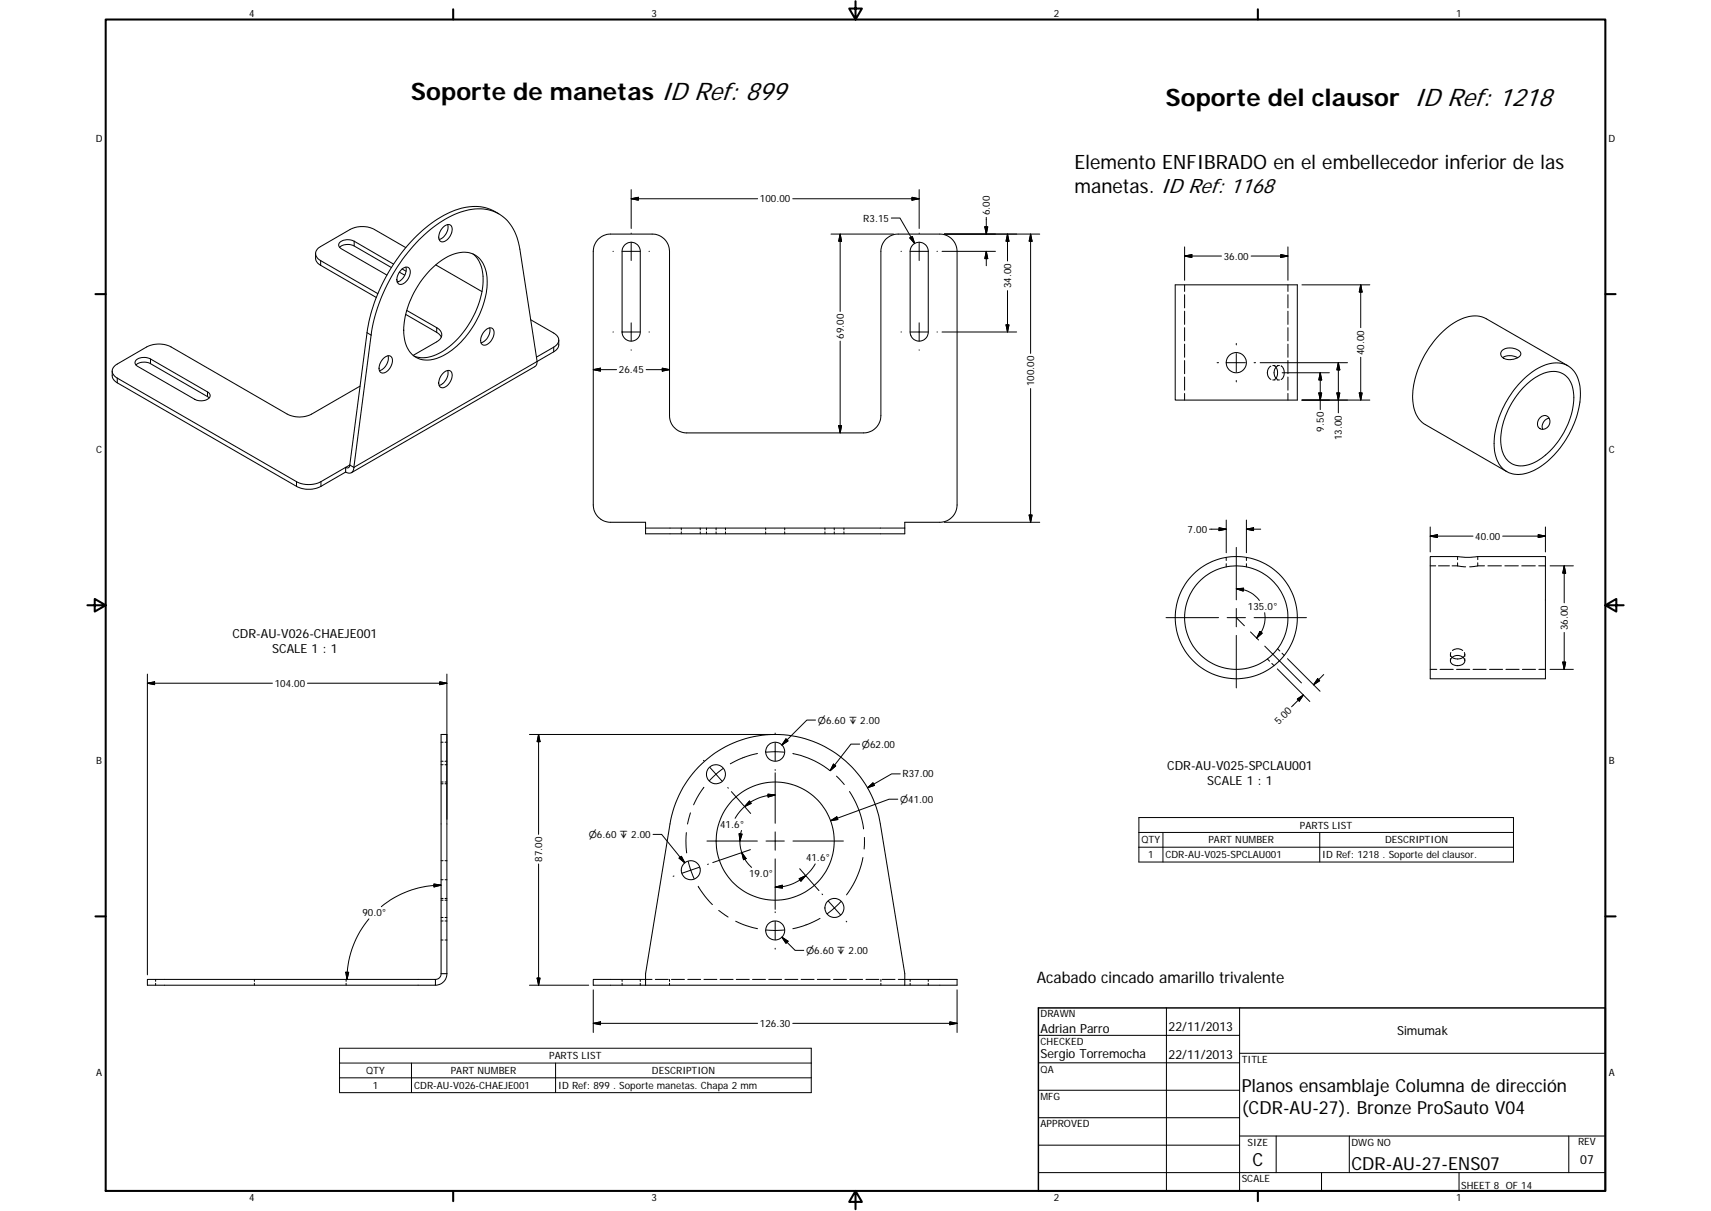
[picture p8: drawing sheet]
<svg xmlns="http://www.w3.org/2000/svg" width="594mm" height="420mm" viewBox="0 0 594 420" stroke-linecap="round" stroke-linejoin="round" font-family="sans-serif">
<g fill="none" stroke="#000" stroke-width=".36">
<path d="M153.8 78.9a1.67 1.67 0 0 1 1.7-1 1.67 1.67 0 0 1 1.4 1.2 4.3 4.3 0 0 1-3.6 4.8 2.44 2.44 0 0 1-.5-3.6zM155.4 77.9a4.6 4.6 0 0 1-2.9 5.2M173.2 74.2a16.8 16.8 0 0 0-17.1-.5 52.5 52.5 0 0 0-23.2 24.4 56 56 0 0 0-5.5 17.3l-6 46M109.6 88v1.6a3.1 3.1 0 0 0 1.7 2.5l19.4 11.1M117.9 85.8a4.6 4.6 0 0 1 5.1-.5l12.9 7.5M136.6 91.6l-13.6-7.9a4.1 4.1 0 0 0-5.4 1l.1 .7 .8 .9 15.8 9.1M137.8 97.4l.6 .3M138.7 94.4l1.8 1.1M139.6 93.4a1.62 1.62 0 0 1 2.1-.6 1.62 1.62 0 0 1 .7 2.1 4.2 4.2 0 0 1-3.7 3.8 2.63 2.63 0 0 1-.2-4zM139.6 93.3l1.4 .8M140.9 85.9l-10.9-6.3a9.4 9.4 0 0 0-8.5 0l-10.2 5.9a2.58 2.58 0 0 0-1.7 2.5 2.58 2.58 0 0 0 1.7 2.4l19.9 11.5M140.9 92.7a4.7 4.7 0 0 1-3 5.2"/>
<path d="M149.3 93.7a16.9 16.9 0 0 1 12.9-6.1 8 8 0 0 1 6.8 7.6 29.9 29.9 0 0 1-7.5 21.9 18.9 18.9 0 0 1-13.6 7.8 8.3 8.3 0 0 1-7.6-8.5 31.1 31.1 0 0 1 9-22.7zM151.3 91.9l16.1 9.3M164.2 88.1a12 12 0 0 1 3.4 11.4 31.9 31.9 0 0 1-15.4 23.2 10.1 10.1 0 0 1-8.5 .8M217 84.9a3.2 3.2 0 0 1 3.4-.6 3.2 3.2 0 0 1 1.9 2.9v28a3.2 3.2 0 0 1-3.1 3.1 3.2 3.2 0 0 1-3.2-3.1v-28l.3-1.2zM317 84.9a3.2 3.2 0 0 1 3.4-.6 3.2 3.2 0 0 1 1.9 2.9v28a3.1 3.1 0 0 1-3.1 3.1 3.1 3.1 0 0 1-3.2-3.1v-28l.3-1.2zM408 98.8h42.4v40h-42.4zM411.3 98.8v2.3M447.2 98.8v2.3M140.9 109.1l10.7 6.2 1 .8 .6 .8M141.2 107.7l10.4 6a2.59 2.59 0 0 1 1.8 2.4 2.59 2.59 0 0 1-1.8 2.5l-8.1 4.7M168.4 114.7a1.66 1.66 0 0 1 1.6-1 1.66 1.66 0 0 1 1.5 1.2 4.3 4.3 0 0 1-3.7 4.8 2.63 2.63 0 0 1-.2-3.9zM170 113.8a4.7 4.7 0 0 1-3 5.1"/>
<path d="M184.2 110.9l8.1 4.6a2.59 2.59 0 0 1 1.7 2.5 2.59 2.59 0 0 1-1.7 2.5l-6 3.4M194 118v1.6a2.97 2.97 0 0 1-1.7 2.5l-5.8 3.3M411.3 102.3v4.5M411.3 108v4.5M411.3 113.7v4.6M411.3 119.4v4.6M447.2 102.3v4.5M447.2 108v4.5M447.2 113.7v4.6M447.2 119.4v4.6M39 128.7v1.7a3 3 0 0 0 1.7 2.4l62.2 35.9a9.4 9.4 0 0 0 8.5 0l8.6-4.9M47.2 126.6a4.7 4.7 0 0 1 5.1-.4l20.3 11.8"/>
<path d="M47.4 124.8a4.8 4.8 0 0 1 4.9-.3l19.7 11.5a1.44 1.44 0 0 1 1 1.6 1.44 1.44 0 0 1-1.4 1.2l-.8 .2a4.7 4.7 0 0 1-3.2-.5l-19.8-11.4a1.33 1.33 0 0 1-.4-2.3zM125 134l-16.8 9.7a9.3 9.3 0 0 1-8.5 0l-40.3-23.3a9.4 9.4 0 0 0-8.5 0l-10.2 5.9a2.58 2.58 0 0 0-1.7 2.4 2.58 2.58 0 0 0 1.7 2.5l62.2 35.9a9.4 9.4 0 0 0 8.5 0l8.6-4.9M133.1 124.4a1.71 1.71 0 0 1 3-.1 4.5 4.5 0 0 1-3.3 5.2 2.07 2.07 0 0 1-.9-3.3zM134.7 123.4a4.6 4.6 0 0 1-2.9 5.2M153.8 129.5a1.66 1.66 0 0 1 1.6-1 1.66 1.66 0 0 1 1.5 1.2 4.3 4.3 0 0 1-3.6 4.8 2.42 2.42 0 0 1-.5-3.6zM155.4 128.5a4.6 4.6 0 0 1-2.9 5.2M186.5 125.4l-6-39a15.5 15.5 0 0 0-9.3-13.1 20.4 20.4 0 0 0-17.6 3.3 59.1 59.1 0 0 0-24.7 39.7l-6 45.9M186.5 125.4l-.3 1.3-.6 .5-63.6 36.8M411.3 125.1v4.6M411.3 130.8v4.6M411.3 136.5v2.3M441.3 127a2.79 2.79 0 0 0 0 4.6"/>
<path d="M441.9 126.8h.8M441.9 131.8h.8M442.5 127a3.1 3.1 0 0 1 0 4.7M443.5 126.8h.7M443.5 131.8h.7M443.5 127a2.82 2.82 0 0 0 0 4.6M444.8 127h.1M444.9 127a3.2 3.2 0 0 1-.1 4.7M447.2 125.1v4.6M447.2 130.8v4.6M447.2 136.5v2.3M521.5 121.7a4.6 4.6 0 0 1 6.5 .9 3.3 3.3 0 0 1-3.8 2.2 2.46 2.46 0 0 1-3.1-2.5z"/>
<path d="M521.8 124.1a5.2 5.2 0 0 1 5.2 0M528.7 131.9a16.8 16.8 0 0 1 13-5.9 8.5 8.5 0 0 1 6.9 8 31.4 31.4 0 0 1-9 23.9 18.2 18.2 0 0 1-13.1 6.7 8.1 8.1 0 0 1-7.4-7.2 29.5 29.5 0 0 1 6.7-22.3zM529.4 134a13.8 13.8 0 0 1 11.3-5 7.3 7.3 0 0 1 5.6 7.3 27 27 0 0 1-14 24.4 7.2 7.2 0 0 1-9.9-2.3 16.2 16.2 0 0 1 0-13.2 29.9 29.9 0 0 1 7-11.2zM544.3 126.9l-28.2-16.3a10.5 10.5 0 0 0-10.8 1.2 32.5 32.5 0 0 0-14.7 27.4 9.8 9.8 0 0 0 4.3 8.1l28.3 16.3M534.7 145a2.05 2.05 0 0 1 2.9-.3 2.05 2.05 0 0 1 .2 2.9 2.11 2.11 0 0 1-3.2 1.1 2.11 2.11 0 0 1-.2-3.3zM537.9 145.1a2.89 2.89 0 0 0-2.2 3.8M120 162.2v1.6M121.4 161.4a.88 .88 0 0 1-.4 .8 .88 .88 0 0 1-1 0M121.4 161.4l1.5 .8M122.9 162.2a1.74 1.74 0 0 1-.9 1.8 1.74 1.74 0 0 1-2-.2M224.1 183.2v-2h-12.1a6 6 0 0 1-6-6v-88a6 6 0 0 1 6-6h14.4a6 6 0 0 1 6.1 6v57a6 6 0 0 0 6 6h61.3a6 6 0 0 0 6.1-6v-57a5.9 5.9 0 0 1 6-6h14.4a6 6 0 0 1 6 6v88a6 6 0 0 1-6 6h-12.2v2M224.1 183.2h90"/>
<path d="M236.6 183.2v.7M236.6 184.5v.7M243.1 183.2v.7M243.1 184.5v.7M245.3 183.2v.7M245.3 184.5v.7M248.6 183.2v.7M248.6 184.5v.7M251.9 183.2v.7M251.9 184.5v.7M265.8 183.2v.7M265.8 184.5v.7"/>
<path d="M272.5 183.2v.7M272.5 184.5v.7M286.4 183.2v.7M286.4 184.5v.7M289.7 183.2v.7M289.7 184.5v.7M293 183.2v.7M293 184.5v.7M314.1 183.2v2h-90v-2M425.8 193.4v1.1M425.8 195.6v1.1M432.8 193.4v1.1"/>
<path d="M432.8 195.6v1.1M496.6 196.3h1.9M499.4 196.3h3.9M504.2 196.3h1.9M506.1 193.1h-9.5v42.4h40v-42.4h-23.5M506.1 193.1l2.8 .3 4.2-.3M506.1 196.3l2.8 .4M506.1 193.1v1.1M506.1 195.3v1M513.1 196.3h2.3M513.1 193.1v1.1M513.1 195.3v1"/>
<path d="M513.1 196.3l-2.8 .4M516.6 196.3h4.7M522.5 196.3h4.7M528.4 196.3h4.7M534.2 196.3h2.4M440 228.6l.8 .8M441.6 230.2l.8 .7M443.6 225.1l.8 .8M445.1 226.6l.8 .8M496.6 232.2h2.3M500 232.2h4.6M503.6 227v.8"/>
<path d="M503.6 228.5v.8M504 228.3a2.58 2.58 0 0 1 2.7-.9 2.58 2.58 0 0 1 1.9 2.2 2.89 2.89 0 0 1-5-.2zM504.3 225.7a2.88 2.88 0 0 1 3.6 0M505.7 232.2h4.6M508.5 226.4a1.98 1.98 0 0 1-2.7 2.2l-1-.2a1.46 1.46 0 0 1-1.1-2M508.6 227v.8M508.6 228.5v.8M511.4 232.2h4.6M517.2 232.2h4.5M522.9 232.2h4.5M528.6 232.2h4.6M534.3 232.2h2.3"/>
<path d="M153.2 257.5h.7M154.5 257.5h.7M153.2 271.3h.7M153.2 265.3h.7M153.2 271.9h.7M153.2 264.1h.7M154.5 271.3h.7M154.5 265.3h.7M154.5 271.9h.7M154.5 264.1h.7M153.2 298.6h.7M154.5 298.6h.7"/>
<path d="M153.2 312.3h.7M153.2 319.5h.7M153.2 311.7h.7M153.2 318.3h.7M153.2 305.2h.7M154.5 312.3h.7M154.5 319.5h.7M154.5 311.7h.7M154.5 318.3h.7M154.5 305.2h.7M51.2 339.8h100v2h-100zM54 339.8v.7"/>
<path d="M88.3 339.8v.7M120.2 339.8v.7M153.2 337.8v-83h2v83M153.2 326.1h.7M153.2 337.8h2M153.2 337.8a1.93 1.93 0 0 1-2 2M154.5 326.1h.7M155.2 337.8a4 4 0 0 1-4 4M216 339.8v.7M222.3 339.8v.7M226.4 339.8h-20.4v2h126.3v-2h-20.4M227.5 339.8h4.5"/>
<path d="M232.5 339.8v.7M233.1 339.8h4.6M238.8 339.8h4.5M244.4 339.8h4.5M250 339.8h4.5M255.6 339.8h4.6M261.3 339.8h4.5M266.9 339.8h4.5M272.5 339.8h4.5M278.2 339.8h4.5M283.8 339.8h4.5M289.4 339.8h4.5"/>
<path d="M295 339.8h4.5M300.7 339.8h4.5M305.9 339.8v.7M306.3 339.8h4.5M316 339.8v.7M322.3 339.8v.7M54 341.2v.6M88.3 341.2v.6M120.2 341.2v.6M216 341.2v.6M222.3 341.2v.6M224.1 341.8v-4l8.5-51.9a37 37 0 0 1 36.5-31.1 37 37 0 0 1 36.6 31.1l8.4 51.9v4"/>
<path d="M232.5 341.2v.6M305.9 341.2v.6M316 341.2v.6M322.3 341.2v.6M360.5 359.2h69.9M405 349.7v63.5M430.4 349.7v63.5M360.5 368.7h69.9M360.5 378.3h69.9M430.4 365.4h127M360.5 387.8h69.9M360.5 397.3h69.9"/>
<path d="M430.4 394.1h127M443.1 394.1v12.7M468.5 394.1v12.7M544.7 394.1v12.7M360.5 406.8h196.9M458.8 406.8v6.4M506.6 406.8v6.4"/>
<circle cx="429.3" cy="125.8" r="3.5"/>
<circle cx="429.2" cy="214.3" r="17.9"/>
<circle cx="429.2" cy="214.3" r="21.2"/>
<circle cx="248.6" cy="268.6" r="3.3"/>
<circle cx="269.1" cy="260.8" r="3.3"/>
<circle cx="269.1" cy="291.8" r="20.5"/>
<circle cx="239.8" cy="301.9" r="3.3"/>
<circle cx="289.7" cy="315" r="3.3"/>
<circle cx="269.1" cy="322.8" r="3.3"/>
</g>
<g fill="none" stroke="#000" stroke-width=".35">
<path d="M219.2 65.8v13.5M219.2 69l2.5-.5v.9zM219.2 69h43.9M275.2 69h43.9M309.5 75.6h3l5.1 8.9M316.6 68.5l2.5 .5-2.5 .4zM319.1 65.8v13.5M341.9 78.7h1.1l-.6 2.5zM342.4 75.4v5.8M111.3 90.4v1.7M123 83.7v1.6M212.8 87.2h.2"/>
<path d="M216 87.2h6.3M219.2 80.9v.1M219.2 84v6.4M225.3 87.2h.2M288.5 81.2h21.8M291.7 81.2v26.9M291.7 81.2l.5 2.5h-1zM312.8 87.2h.2M315.9 82.5l.9-.4 .8 2.4zM316 87.2h6.3M319.1 80.9v.1M319.1 84v6.4"/>
<path d="M325.3 87.2h.2M327.1 87.2h18.5M327.9 81.2h33.1M342.4 87.2v5M342.4 87.2l.6 2.5h-1.1zM349.8 81.2v9.4M349.8 81.2l.5 2.5h-1zM357.8 81.2v41.4M357.8 81.2l.5 2.5h-1zM411.3 85.7v11.5M411.3 88.8l2.5-.5v1zM424.1 88.8h-12.8"/>
<path d="M434.4 88.8h12.8M444.7 88.3l2.5 .5-2.5 .5zM447.2 85.7v11.5M452 98.8h23.6M472.5 98.8v14.9M472.5 98.8l.4 2.5h-1zM127.4 115.4l1.5 .9M151.6 113.7v1.6M212.8 115.2h.2M216 115.2h6.3M219.2 112v6.4M225.3 115.2h.2"/>
<path d="M291.7 118.3v31.9M312.8 115.2h.2M316 115.2h6.3M319.1 112v6.4M325.3 115.2h.2M327.1 115.2h25.9M349.3 112.7h1l-.5 2.5zM349.8 100.8v14.4M429.3 119.1v.6M40.7 131.2v1.6M52.3 124.5v1.7M72 136v1.6"/>
<path d="M186.5 125.4l-63.6 36.8M192.3 120.5v1.6M206 128.2l2.5-.5v1.1zM206 128.2h8.1M219.2 121.4v.1M224.4 128.2h8.1M229.9 127.7l2.6 .5-2.6 .6zM319.1 121.4v.1M357.8 134.8v46.4M422.6 125.8h.5M426.1 125.8h6.3M429.3 122.7v6.3"/>
<path d="M429.3 132v.5M435.4 125.8h.5M437.5 125.8h30.4M445.2 129.3h16.4M452 138.8h23.6M457.9 136.3h1l-.5 2.5zM458.4 129.3l.5 2.5h-1zM458.4 129.3v12.8M464.2 136.3h1l-.5 2.5zM464.7 125.8v17.4M464.7 125.8l.5 2.5h-1zM471.9 136.3h1l-.4 2.5z"/>
<path d="M472.5 124v14.8M291.2 147.7h1l-.5 2.5zM102.9 167.1v1.6M111.4 167.1v1.6M121.4 161.4l-1.4 .8M357.3 178.7h1l-.5 2.5zM327.9 181.2h33.1M420 183.6h5.8M423.3 183.1l2.5 .5-2.5 .5zM425.8 180.4v11.4M429.3 189.9v18.2M432.8 180.4v11.4"/>
<path d="M432.8 183.6l2.4-.5v1zM432.8 183.6h4.9M496.6 186l2.5-.5v1zM496.6 182.8v8.7M511.4 186h-14.8M521.7 186h14.9M534.1 185.5l2.5 .5-2.5 .5zM536.6 182.8v8.7M538.2 196.3h8.1M543.1 196.3v12.8M543.1 196.3l.5 2.5h-1zM404.9 214.3h18.2"/>
<path d="M426.1 214.3h6.3M429.3 204.3l2.5-.2-.1 1zM429.3 211.1v6.4M429.3 204.3a9.9 9.9 0 0 1 6.4 2.4l1.6 1.6M429.4 214.4l2.7 2.7M434.2 219.2l2.8 2.9M435.4 214.3h18.2M437.5 219.1l.7 .6-1.9 1.7zM439.1 212.6a10.1 10.1 0 0 1-1.2 6.8l-1.6 2M543.1 219.4v12.8M51.2 237l2.5-.4v1zM51.2 237h43.4"/>
<path d="M51.2 233.9v104.3M106.8 237h48.4M152.7 236.6l2.5 .4-2.5 .6zM155.2 233.9v50.4M429.3 220.5v18.2M439.1 224.2l2.8 2.7M441.8 226.9l10.1 10M443.5 232.1l11.3 11.3M447 228.5l11.3 11.3M457.5 235.5l.7 .7-2.1 1.4zM459.6 234l-3.5 3.6M538.2 232.2h8.1"/>
<path d="M542.6 229.7h1l-.5 2.5zM183.8 254.8h83.7M187 254.8v34.7M187 254.8l.5 2.5h-1zM269.1 254.3v.4M269.1 257.6v6.4M272.9 256.4l.7 .7-2.1 1.4zM283.2 249.8h-3l-8.7 8.7M298.5 258.2h-3l-7.3 9.2M450.4 242.5l2.2-1.4-1.5 2.1zM452.6 241.1l-4.1 4.1M244.3 263.8l.2 .2"/>
<path d="M244.4 273.2l-1.7 2.5-1.9 3.5M246.5 266.3l2.1 2.3M248.6 268.6l-2.3 2.2M248.6 268.6l2.1 2.4M251.1 266.6l-2.5 2M252.7 273.2l.2 .3M254 274.7l6.6 7.5M260.2 277.9l.6 .8-2.3 1.1zM263 261.4a31.4 31.4 0 0 0-9.4 3.6M266.6 275.5l2.5 .3-2.4 .7zM269.1 275.8a16 16 0 0 0-13.9 8.1M269.1 268.1v17.5"/>
<path d="M269.1 267v.3M272.3 261h-6.3M275.3 261.4a30.8 30.8 0 0 1 12.9 6M289.4 265.1l.8 .6-2 1.7zM290.4 269.3l2.8 2.9M295 274.6a31.1 31.1 0 0 1 4.8 13M301.2 273.3l1.9-1.7 .5 .9zM311.7 277.3h-3l-20.3 7.5M312.6 268.5h-3l-8.4 4.8M187 299.8v42M226.8 289.5h2.9l8.1 9.9M235.8 297.7l.8-.6 1.2 2.3z"/>
<path d="M238.3 288.9l-.1 4 .2 3M239 298.9l.8 3M239.7 282l-1 3.9M245.5 291.8h17.5M246 299.8l-.3 .1M256.6 289.3l1.1 .1-.8 2.4zM257.5 288.1l-.2 .6a12.4 12.4 0 0 0 3.7 12.2M257.5 295.8l1.6 2.1-.9 .4zM260.6 294.8l-13.1 4.5M266 291.8h6.3M269.1 288.6v6.4M269.1 298v17.5"/>
<path d="M275.3 291.8h17.5M283.1 299.7a15.9 15.9 0 0 1-14 8.1M288.4 284.8l2.1-1.4 .4 .9zM299.6 297.5a31.2 31.2 0 0 1-5.7 13M300.1 290.6l-.1 4M395.4 288.8h130.1M395.4 293.9h130.1M395.4 283.7h130.1v15.4h-130.1zM403.8 288.8v10.3M458.2 288.8v10.3M128.1 318.8a32.7 32.7 0 0 0-7.6 21M150.7 306.7l2.5 .4-2.5 .6z"/>
<path d="M153.2 307.1a32.8 32.8 0 0 0-20.8 7.5M234 303.9l-.3 .1M239.8 301.9l1.2 3M239.8 301.9l-3 1.1M242.4 307.5l2.4 3.5 2.5 2.9M242.9 300.9l-3.1 1M249.5 315.9l3.3 2.3M255.4 319.6l3.6 1.5 4 1.1M269.1 307.8l2.5-.7 .1 1zM269.1 316.4v.3M269.1 319.7v6.3M277.5 304.9l2.3-1.1-1.7 1.9z"/>
<path d="M277.7 301.4l6.6 7.6M284.7 318.6a31.8 31.8 0 0 1-9.4 3.6M285.4 310.2l.2 .2M287.6 312.6l2.1 2.4M289.7 315l-2.5 2M289.7 315l2.1 2.4M292 312.8l-2.3 2.2M293.8 319.6l.2 .2M120.1 337.3l1 .1-.6 2.4zM186.5 339.3h1l-.5 2.5zM269.1 329v.3M271.5 325.2l4.6 4.5h3"/>
<path d="M271.5 325.2l2.1 1.4-.7 .7zM272.3 322.7h-6.3M183.8 341.8h20.6M206 343.4v14.8M206 355l2.5-.5v1zM206 355h57.1M275.2 355h57.1M329.8 354.5l2.5 .5-2.5 .5zM332.3 343.4v14.8M117.9 363.7h163.8v15.4h-163.8zM117.9 368.8h163.8M117.9 374h163.8"/>
<path d="M142.9 368.8v10.3M192.9 368.8v10.3"/>
</g>
<g fill="none" stroke="#000" stroke-width=".71">
<path d="M36.7 6.8h520.7v406.4h-520.7zM157.3 3.2v3.6M297 .4v6.4l-2.2-3.8h4.5l-2.3 3.8M436.7 3.2v3.6M33.1 102h3.6M557.4 102h3.6M30.3 210h6.4l-3.8-2.2v4.4l3.8-2.2M557.4 210l3.8 2.2v-4.4l-3.8 2.2h6.3M33.1 317.9h3.6M557.4 317.9h3.6M157.3 413.2v3.6M297 413.2l2.3 3.8h-4.5l2.2-3.8v6.3"/>
<path d="M436.7 413.2v3.6"/>
</g>
<path d="M360.5 349.7h196.9v63.5h-196.9z" fill="none" stroke="#000" stroke-width=".51"/>
<g fill="#000" stroke="#000" stroke-width=".35">
<path d="M219.2 69l2.5-.5v.9zM316.6 68.5l2.5 .5-2.5 .4zM341.9 78.7h1.1l-.6 2.5zM291.7 81.2l.5 2.5h-1zM315.9 82.5l.9-.4 .8 2.4zM342.4 87.2l.6 2.5h-1.1zM349.8 81.2l.5 2.5h-1zM357.8 81.2l.5 2.5h-1zM411.3 88.8l2.5-.5v1zM444.7 88.3l2.5 .5-2.5 .5zM349.3 112.7h1l-.5 2.5zM472.5 98.8l.4 2.5h-1z"/>
<path d="M206 128.2l2.5-.5v1.1zM229.9 127.7l2.6 .5-2.6 .6zM457.9 136.3h1l-.5 2.5zM458.4 129.3l.5 2.5h-1zM464.2 136.3h1l-.5 2.5zM464.7 125.8l.5 2.5h-1zM471.9 136.3h1l-.4 2.5zM291.2 147.7h1l-.5 2.5zM357.3 178.7h1l-.5 2.5zM423.3 183.1l2.5 .5-2.5 .5zM432.8 183.6l2.4-.5v1zM496.6 186l2.5-.5v1z"/>
<path d="M534.1 185.5l2.5 .5-2.5 .5zM543.1 196.3l.5 2.5h-1zM429.3 204.3l2.5-.2-.1 1zM437.5 219.1l.7 .6-1.9 1.7zM51.2 237l2.5-.4v1zM152.7 236.6l2.5 .4-2.5 .6zM457.5 235.5l.7 .7-2.1 1.4zM542.6 229.7h1l-.5 2.5zM187 254.8l.5 2.5h-1zM272.9 256.4l.7 .7-2.1 1.4zM450.4 242.5l2.2-1.4-1.5 2.1zM260.2 277.9l.6 .8-2.3 1.1z"/>
<path d="M266.6 275.5l2.5 .3-2.4 .7zM289.4 265.1l.8 .6-2 1.7zM301.2 273.3l1.9-1.7 .5 .9zM235.8 297.7l.8-.6 1.2 2.3zM256.6 289.3l1.1 .1-.8 2.4zM257.5 295.8l1.6 2.1-.9 .4zM288.4 284.8l2.1-1.4 .4 .9zM150.7 306.7l2.5 .4-2.5 .6zM269.1 307.8l2.5-.7 .1 1zM277.5 304.9l2.3-1.1-1.7 1.9zM120.1 337.3l1 .1-.6 2.4zM186.5 339.3h1l-.5 2.5z"/>
<path d="M271.5 325.2l2.1 1.4-.7 .7zM206 355l2.5-.5v1zM329.8 354.5l2.5 .5-2.5 .5z"/>
</g>
<g font-size="8.4">
<text x="142.7" y="34.7">Soporte de manetas ID Ref: 899</text>
<text x="404.7" y="36.8">Soporte del clausor ID Ref: 1218</text>
</g>
<g font-size="6.9">
<text x="373.1" y="58.6">Elemento ENFIBRADO en el embellecedor inferior de las</text>
<text x="373.1" y="66.8">manetas. ID Ref: 1168</text>
</g>
<g font-size="6.3">
<text x="431.1" y="379">Planos ensamblaje Columna de dirección</text>
<text x="431.1" y="386.6">(CDR-AU-27). Bronze ProSauto V04</text>
<text x="434.8" y="404.7">C</text>
<text x="469.2" y="406">CDR-AU-27-ENS07</text>
</g>
<text font-size="5.5" x="360" y="340.9">Acabado cincado amarillo trivalente</text>
<g font-size="4.4">
<text x="80.7" y="221.2">CDR-AU-V026-CHAEJE001</text>
<text x="94.5" y="226.5">SCALE 1 : 1</text>
<text x="405.3" y="267">CDR-AU-V025-SPCLAU001</text>
<text x="419.2" y="272.2">SCALE 1 : 1</text>
<text x="361.3" y="358.4">Adrian Parro</text>
<text x="405.8" y="357.8">22/11/2013</text>
<text x="485.1" y="359.2">Simumak</text>
<text x="361.3" y="367.1">Sergio Torremocha</text>
<text x="405.8" y="367.3">22/11/2013</text>
<text x="548.7" y="404">07</text>
</g>
<g font-size="3.5">
<text x="86.6" y="5.8">4</text>
<text x="226.3" y="5.8">3</text>
<text x="365.9" y="5.8">2</text>
<text x="505.6" y="5.8">1</text>
<text x="33.2" y="49.4">D</text>
<text x="558.5" y="49.4">D</text>
<text x="263.9" y="70.2">100.00</text>
<text x="299.7" y="76.9">R3.15</text>
<text x="343.7" y="74.6" transform="rotate(-90 343.7 74.6)">6.00</text>
<text x="424.9" y="90.1">36.00</text>
<text x="351.1" y="100.1" transform="rotate(-90 351.1 100.1)">34.00</text>
<text x="293" y="117.6" transform="rotate(-90 293 117.6)">69.00</text>
<text x="473.7" y="123.2" transform="rotate(-90 473.7 123.2)">40.00</text>
<text x="214.9" y="129.5">26.45</text>
<text x="359.1" y="134" transform="rotate(-90 359.1 134)">100.00</text>
<text x="459.7" y="149.7" transform="rotate(-90 459.7 149.7)">9.50</text>
<text x="466" y="152.7" transform="rotate(-90 466 152.7)">13.00</text>
<text x="33.4" y="157.3">C</text>
<text x="558.6" y="157.3">C</text>
<text x="412.4" y="184.9">7.00</text>
<text x="512.2" y="187.3">40.00</text>
<text x="433.3" y="211.7">135.0°</text>
<text x="544.3" y="218.6" transform="rotate(-90 544.3 218.6)">36.00</text>
<text x="95.4" y="238.3">104.00</text>
<text x="444" y="251.5" transform="rotate(-45 444 251.5)">5.00</text>
<text x="33.4" y="265.2">B</text>
<text x="313.4" y="269.7">R37.00</text>
<text x="558.6" y="265.2">B</text>
<text x="250" y="287.3">41.6°</text>
<text x="451.3" y="287.5">PARTS LIST</text>
<text x="396.3" y="292.7">QTY</text>
<text x="419.6" y="292.6">PART NUMBER</text>
<text x="480.9" y="292.7">DESCRIPTION</text>
<text x="188.3" y="299" transform="rotate(-90 188.3 299)">87.00</text>
<text x="279.9" y="298.9">41.6°</text>
<text x="398.6" y="297.8">1</text>
<text x="404.7" y="297.8">CDR-AU-V025-SPCLAU001</text>
<text x="459.1" y="297.8">ID Ref: 1218 . Soporte del clausor.</text>
<text x="260.1" y="304.3">19.0°</text>
<text x="125.8" y="317.9">90.0°</text>
<text x="361.3" y="353">DRAWN</text>
<text x="263.9" y="356.3">126.30</text>
<text x="361.3" y="362.5">CHECKED</text>
<text x="190.7" y="367.5">PARTS LIST</text>
<text x="431.1" y="368.7">TITLE</text>
<text x="33.4" y="373.2">A</text>
<text x="127.1" y="372.7">QTY</text>
<text x="129.4" y="377.8">1</text>
<text x="143.8" y="377.8">CDR-AU-V026-CHAEJE001</text>
<text x="156.5" y="372.7">PART NUMBER</text>
<text x="193.8" y="377.8">ID Ref: 899 . Soporte manetas. Chapa 2 mm</text>
<text x="226.4" y="372.7">DESCRIPTION</text>
<text x="361.3" y="372.1">QA</text>
<text x="558.6" y="373.2">A</text>
<text x="361.3" y="381.6">MFG</text>
<text x="361.3" y="391.2">APPROVED</text>
<text x="433.2" y="397.5">SIZE</text>
<text x="469.2" y="397.5">DWG NO</text>
<text x="547.9" y="397.4">REV</text>
<text x="431.1" y="410.2">SCALE</text>
<text x="507.3" y="412.4">SHEET 8 OF 14</text>
<text x="86.6" y="416.7">4</text>
<text x="226.3" y="416.7">3</text>
<text x="365.9" y="416.7">2</text>
<text x="505.6" y="416.7">1</text>
</g>
<g font-size="3.3">
<text x="284" y="251.1">⌀6.60 ↧ 2.00</text>
<text x="299.3" y="259.4">⌀62.00</text>
<text x="312.5" y="278.5">⌀41.00</text>
<text x="204.4" y="290.8">⌀6.60 ↧ 2.00</text>
<text x="279.9" y="331">⌀6.60 ↧ 2.00</text>
</g>
</svg>
